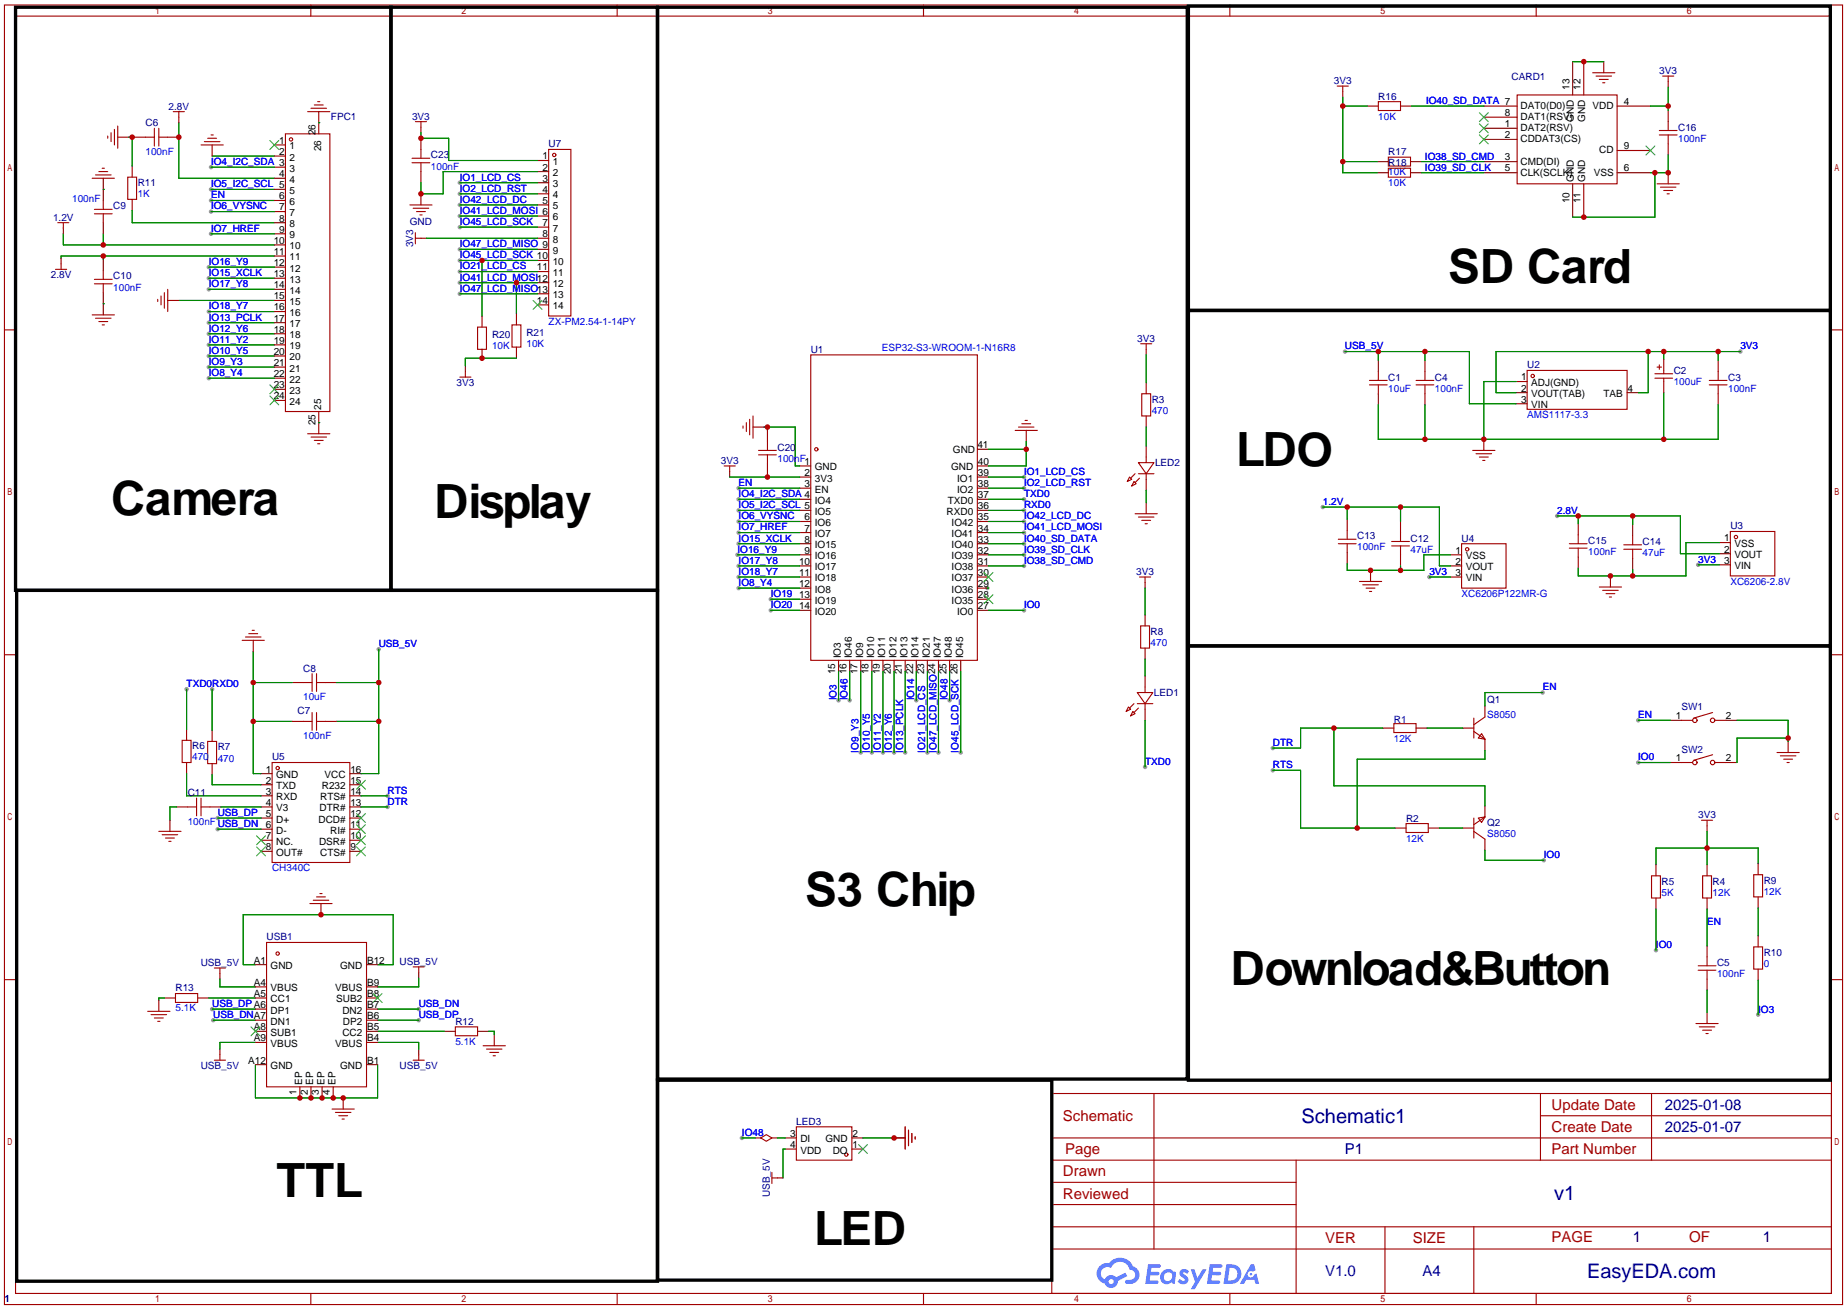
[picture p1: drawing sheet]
<svg xmlns="http://www.w3.org/2000/svg" width="422mm" height="299mm" viewBox="0 0 422 299" stroke-linecap="round" stroke-linejoin="round" font-family="sans-serif">
<g fill="#999">
<circle cx="168.9" cy="111.6" r=".51"/>
<circle cx="168.9" cy="114.2" r=".51"/>
<circle cx="168.9" cy="116.7" r=".51"/>
<circle cx="168.9" cy="119.3" r=".51"/>
<circle cx="168.9" cy="121.8" r=".51"/>
<circle cx="168.9" cy="124.3" r=".51"/>
<circle cx="168.7" cy="126.9" r=".51"/>
<circle cx="168.9" cy="129.4" r=".51"/>
<circle cx="168.9" cy="132" r=".51"/>
<circle cx="168.9" cy="134.5" r=".51"/>
<circle cx="176.3" cy="137" r=".51"/>
<circle cx="176.3" cy="139.6" r=".51"/>
<circle cx="191.8" cy="160.1" r=".51"/>
<circle cx="194.3" cy="160.1" r=".51"/>
<circle cx="196.8" cy="172.1" r=".51"/>
<circle cx="199.4" cy="172.1" r=".51"/>
<circle cx="201.9" cy="172.1" r=".51"/>
<circle cx="204.5" cy="172.1" r=".51"/>
<circle cx="207" cy="172.1" r=".51"/>
<circle cx="209.5" cy="160.1" r=".51"/>
<circle cx="212.1" cy="172.1" r=".51"/>
<circle cx="214.6" cy="172.1" r=".51"/>
<circle cx="217.2" cy="160.1" r=".51"/>
<circle cx="219.7" cy="172.1" r=".51"/>
<circle cx="234.2" cy="109.1" r=".51"/>
<circle cx="234.2" cy="111.6" r=".51"/>
<circle cx="234.2" cy="114.2" r=".51"/>
<circle cx="234.2" cy="116.7" r=".51"/>
<circle cx="234.2" cy="119.3" r=".51"/>
<circle cx="234.2" cy="121.8" r=".51"/>
<circle cx="234.2" cy="124.3" r=".51"/>
<circle cx="234.2" cy="126.9" r=".51"/>
<circle cx="234.2" cy="129.4" r=".51"/>
<circle cx="234.2" cy="139.6" r=".51"/>
<circle cx="307.6" cy="80.4" r=".51"/>
<circle cx="398" cy="80.4" r=".51"/>
<circle cx="326.9" cy="132" r=".51"/>
<circle cx="302.5" cy="116" r=".51"/>
<circle cx="356.1" cy="118" r=".51"/>
<circle cx="388.4" cy="129.2" r=".51"/>
<circle cx="86.6" cy="148.5" r=".51"/>
<circle cx="48.5" cy="157.6" r=".51"/>
<circle cx="42.7" cy="157.6" r=".51"/>
<circle cx="49.8" cy="187.1" r=".51"/>
<circle cx="49.8" cy="189.6" r=".51"/>
<circle cx="88.6" cy="182" r=".51"/>
<circle cx="88.6" cy="184.5" r=".51"/>
<circle cx="352.8" cy="158.4" r=".51"/>
<circle cx="291.1" cy="171.1" r=".51"/>
<circle cx="291.1" cy="176.1" r=".51"/>
<circle cx="353.1" cy="196.7" r=".51"/>
<circle cx="378.7" cy="217.3" r=".51"/>
<circle cx="402.1" cy="232" r=".51"/>
<circle cx="374.6" cy="164.7" r=".51"/>
<circle cx="374.6" cy="174.4" r=".51"/>
<circle cx="48.5" cy="230.8" r=".51"/>
<circle cx="48.8" cy="233.3" r=".51"/>
<circle cx="95.8" cy="230.8" r=".51"/>
<circle cx="95.8" cy="233.3" r=".51"/>
<circle cx="169.7" cy="260.2" r=".51"/>
<circle cx="261.9" cy="175.4" r=".51"/>
<circle cx="48.3" cy="43.3" r=".51"/>
<circle cx="48.3" cy="45.8" r=".51"/>
<circle cx="47.8" cy="63.6" r=".51"/>
<circle cx="47.8" cy="66.2" r=".51"/>
<circle cx="47.8" cy="71.2" r=".51"/>
<circle cx="47.8" cy="73.8" r=".51"/>
<circle cx="47.8" cy="76.3" r=".51"/>
<circle cx="47.8" cy="78.9" r=".51"/>
<circle cx="47.8" cy="81.4" r=".51"/>
<circle cx="47.8" cy="83.9" r=".51"/>
<circle cx="48.3" cy="38.2" r=".51"/>
<circle cx="48.3" cy="48.4" r=".51"/>
<circle cx="48.3" cy="53.5" r=".51"/>
<circle cx="47.8" cy="61.1" r=".51"/>
<circle cx="47.8" cy="86.5" r=".51"/>
<circle cx="105.2" cy="41.8" r=".51"/>
<circle cx="105.2" cy="44.3" r=".51"/>
<circle cx="105.2" cy="46.9" r=".51"/>
<circle cx="105.2" cy="49.4" r=".51"/>
<circle cx="105.2" cy="51.9" r=".51"/>
<circle cx="105.2" cy="57" r=".51"/>
<circle cx="105.2" cy="59.6" r=".51"/>
<circle cx="105.2" cy="62.1" r=".51"/>
<circle cx="105.2" cy="64.6" r=".51"/>
<circle cx="105.2" cy="67.2" r=".51"/>
<circle cx="225.8" cy="134.5" r=".51"/>
</g>
<g fill="none" stroke="#a10000" stroke-width=".25">
<path d="M1 1.1h420.4v297.2h-420.4zM3.6 3.7h415.2v292.1h-415.2zM71.1 1.1v2.6M141.1 1.1v2.6M211.2 1.1v2.6M281.3 1.1v2.6M351.3 1.1v2.6M1 75.4h2.6M418.8 75.4h2.6M1 149.7h2.6M418.8 149.7h2.6M1 224h2.6"/>
<path d="M418.8 224h2.6M240.5 250.1h178.3v45.7h-178.3zM263.9 250.1v35.5M352.3 250.1v15.2M352.3 255.1h66.5M377.7 250.1v15.2M240.5 270.4h55.9M240.5 265.3h178.3M240.5 275.5h55.9M240.5 260.2h178.3M296.4 265.3v30.5M71.1 295.8v2.5"/>
<path d="M141.1 295.8v2.5M211.2 295.8v2.5M240.5 285.6h178.3M240.5 280.5h178.3M281.3 295.8v2.5M316.7 280.5v15.3M337.1 280.5v15.3M351.3 295.8v2.5"/>
</g>
<g fill="#5487ff">
<path d="M270.1 290.5a1.3 1.3 0 0 1 1.8 .2l-.4 .7a.54 .54 0 0 0-.9-.3l.1 .2a1.28 1.28 0 0 1 .8 2.1 1.53 1.53 0 0 1-2.2-.3l.5-.6 .8 .4a.31 .31 0 0 0 .4-.2 .31 .31 0 0 0-.3-.4 1.12 1.12 0 0 1-.6-1.8z"/>
<path d="M272.3 290.3h.9l.6 1.9 1.2-1.9h.9l-2.7 4.5h-.9l1-1.7z"/>
<path d="M262.6 289.1h2.2a.46 .46 0 0 1 .5 .1 .46 .46 0 0 1 .1 .5l-.3 .2h-1.8l-.1 .9h1.6a.4 .4 0 0 1 .4 .5 .4 .4 0 0 1-.4 .3h-1.7l-.2 1.2h1.4a.46 .46 0 0 1 .5 .1 .46 .46 0 0 1 .1 .5l-.4 .2h-2.6z"/>
<path d="M276.7 289.1h2.2a.47 .47 0 0 1 .5 .1 .47 .47 0 0 1 .1 .5l-.3 .2h-1.8l-.1 .9h1.6a.4 .4 0 0 1 .4 .5 .4 .4 0 0 1-.4 .3h-1.7l-.2 1.2h1.4a.46 .46 0 0 1 .5 .1 .46 .46 0 0 1 .1 .5l-.3 .2h-2.7z"/>
<path d="M286.1 289.1h.7l.3 1.4-.6 .3a.75 .75 0 0 0-1.1 .3 .75 .75 0 0 0 .5 1.1 .75 .75 0 0 0 .9-.7l.5-.3 .7 2.4h-.9l-.2-1h-1.9l-.5 1h-1z"/>
<path d="M280.5 289.1l-.7 4.5h1.5a2.27 2.27 0 0 0 2.6-2.3 2.27 2.27 0 0 0-2.7-2.2zM281.2 289.9a1.5 1.5 0 0 1 1.8 1.5 1.5 1.5 0 0 1-1.9 1.4h-.3z"/>
<path d="M265.9 290.7a1.6 1.6 0 0 0-.3 2.3 1.6 1.6 0 0 0 2.3 .2l.8 .4 .3-2.5-.2-.3h-.5a1.58 1.58 0 0 0-2.4-.1zM266.5 291.3a.99 .99 0 0 1 1.6 .5 .99 .99 0 0 1-1.3 1.1 .98 .98 0 0 1-.3-1.6z"/>
<path d="M251.5 289.5a2.37 2.37 0 0 0 1.2 4 1.54 1.54 0 0 0 1.7 1 1.54 1.54 0 0 0 1.2-1.6l2.2-1.1-.5-.8-2 1.1a1.57 1.57 0 0 0-2.6 .5 1.5 1.5 0 0 1-.8-2.1 1.5 1.5 0 0 1 2.2-.5 2.23 2.23 0 0 1 2.3-1.5 2.23 2.23 0 0 1 2 1.9 1.16 1.16 0 0 1 1.2 1 1.16 1.16 0 0 1-1.1 1.3h-.7a.47 .47 0 0 0-.5 .4 .47 .47 0 0 0 .4 .5 2.14 2.14 0 0 0 2.7-1.3 2.14 2.14 0 0 0-1.3-2.8 3.2 3.2 0 0 0-5.5-.7l-1.1 .1zM253.5 293.1a.6 .6 0 0 1 1.2 0 .6 .6 0 0 1-1.2 0z"/>
<circle cx="286.1" cy="291.4" r=".28"/>
</g>
<g fill="none" stroke="#a10000" stroke-width=".25">
<path d="M305.8 19.7h2.6M307.1 19.7v1.3M364.2 16.6h5.1M365 17.4h3.6M365.8 18.2h2M366.5 18.9h.5M380.2 17.4h2.6M381.5 17.4v1.3M22.6 39.2h2M23.4 38.5h.5M24.6 31.1v.5M25.4 30.4v2"/>
<path d="M26.2 29.6v3.5M26.9 28.8v5.1M33.3 31.4h2M35.3 29.3v4.1M36.3 31.4h2.1M36.3 29.3v4.1M39.6 25.5h2.6M40.9 25.5v1.3M46 33.1h5.1M46.7 32.4h3.6M47.5 31.6h2M48.3 30.9h.5"/>
<path d="M65.3 30.6h10.1v63.5h-10.1zM70.4 25.5h5M71.1 24.8h3.6M71.9 24h2M72.6 23.2h.6M94.2 36.2h4.1M94.2 37.2h4.1M95 27.8h2.5M96.3 27.8v1.3M96.3 34.2v2M96.3 37.2v2M125.5 34.2h5.1v38.1h-5.1z"/>
<path d="M315.2 23.2h5.1v2.1h-5.1zM317.5 35.9h5.1v2.1h-5.1zM317.5 38.5h5.1v2h-5.1zM347 21.7h22.8v20.3h-22.8zM379.5 30.9h4M379.5 29.8h4M381.5 27.8v2M381.5 30.9v2M13.2 50.9h2.5M14.5 50.9v1.3M21.1 40.8h5.1M21.6 48.9h4.1"/>
<path d="M21.6 47.9h4.1M21.8 40h3.6M23.6 45.8v2.1M23.6 48.9v2M29.2 40.5h2v5.1h-2zM93.7 46.9h5.1M94.5 47.6h3.5M95 53.2v2.6M95 54.5h1.3M95.2 48.4h2.1M96 49.1h.5M379 42h5"/>
<path d="M379.7 42.8h3.6M380.5 43.6h2M381.3 44.3h.5M12.7 61.6h2.5M14 60.3v1.3M21.1 72h5.1M21.6 64.9h4.1M21.6 63.9h4.1M21.8 72.8h3.6M22.6 73.5h2M23.4 74.3h.5M23.6 61.8v2.1"/>
<path d="M23.6 64.9v2M36.1 68.5v.5M36.8 67.7v2M37.6 66.9v3.6M38.4 66.2v5M109.2 74.8h2.1v5.1h-2.1zM117.1 74.3h2v5.1h-2zM260.9 78.6h2.5M262.1 78.6v1.3M70.4 99.2h5M71.1 99.9h3.6M105.2 86.2h2.5"/>
<path d="M106.4 85v1.2M169.9 97.4v.5M170.7 96.6v2.1M171.4 95.9v3.5M172.2 95.1v5.1M185.4 81.2h38.1v69.8h-38.1zM232.2 98.4h5M232.9 97.7h3.6M233.7 96.9h2M234.4 96.1h.5M261.1 90h2v5.1h-2zM313.2 88h4"/>
<path d="M313.2 87h4M315.2 85v2M315.2 88v2M323.8 88h4.1M323.8 87h4.1M325.9 85v2M325.9 88v2M349.2 84.7h22.9v8.9h-22.9zM378.5 85.5h4M378.5 86.5h4M379 83.9h1M379.5 83.4v1.1"/>
<path d="M380.5 84.7v.8M380.5 86.5v.7M390.9 88h4.1M390.9 87h4.1M392.9 85v2M392.9 88v2M71.9 100.7h2M72.6 101.5h.6M165.6 106.6h2.5M166.9 106.6v1.2M173.5 103h4M173.5 104h4"/>
<path d="M175.5 101v2M175.5 104v2M258.3 109.1l.5 .5-1 .5zM259.3 110.1l.5 .5-1 .5zM259.6 108.3l-1 1M259.6 117.5h5.1M260.3 105.8h3.6l-1.8 2.5zM260.3 108.3h3.6M260.3 118.2h3.6M260.6 109.3l-1 1.1M261.1 119h2M261.9 119.8h.5"/>
<path d="M262.1 104.5v1.3M262.1 108.3v1.3M336.8 103h5.1M337.6 103.8h3.5M338.3 104.5h2.1M339.1 105.3h.5M260.6 132h2.5M261.9 132v1.2M306.1 123.3h4M306.1 124.3h4M308.1 121.3v2M308.1 124.3v2.1"/>
<path d="M310.9 133h5.1M311.7 133.7h3.5M312.4 134.5h2.1M313.2 135.3h.5M318.3 124.8h4M318.3 123.8h4M320.3 121.8v2M320.3 124.8v2.1M334.3 124.3h10.1v10.2h-10.1zM358.9 124.3h4.1M358.9 125.3h4.1M360.9 122.3v2"/>
<path d="M360.9 125.3v2.1M365.8 134.2h5M366.5 135h3.6M367.3 135.8h2M368 136.5h.6M371.3 124.6h4.1M371.3 125.6h4.1M373.4 122.6v2M373.4 125.6v2M395.7 121.5h10.2v10.2h-10.2zM55.4 146.4h5.1M56.1 145.7h3.6"/>
<path d="M56.9 144.9h2M57.7 144.1h.5M69.3 156.1h2.1M71.4 154.1v4M72.4 154.1v4M72.4 156.1h2M260.1 158.4h3.6l-1.8 2.5zM260.9 143.1h2v5.1h-2zM261.9 157.1v1.3M41.7 169.3h2v5.1h-2zM47.5 169.5h2v5.1h-2zM62.2 174.4h17.8v22.8h-17.8z"/>
<path d="M69.3 165h2.1M71.4 162.9v4.1M72.4 162.9v4.1M72.4 165h2M258.1 161.7l.5 .5-1 .5zM259.1 162.7l.5 .5-1 .5zM259.3 160.9l-1 1M260.1 160.9h3.6M260.3 161.9l-1 1M261.9 160.9v1.3M318.8 165.5h5v2h-5zM337.1 167.3l2.5 1.7"/>
<path d="M337.1 164.2v4.6M338.8 167.8l.8 1.2-1.5-.2zM339.6 164l-2.5 1.7M384.6 164.7h2.5M384.6 174.4h2.5M391.7 162.9l-4.4 1.3M391.7 172.6l-4.4 1.3M392.2 164.7h2.5M392.2 174.4h2.5M406.4 172.1h5.1M407.2 172.8h3.5M407.9 173.6h2.1"/>
<path d="M408.7 174.4h.5M36.3 190.1h5.1M37.1 190.9h3.5M37.8 191.6h2.1M38.6 192.4h.5M42.9 184.5h2.1M45 182.5v4.1M46 184.5h2M46 182.5v4.1M321.6 188.3h5v2.1h-5zM337.1 187.1v4.5M337.1 190.1l2.5 1.8"/>
<path d="M338.1 187.1l1.5-.3-.8 1.3zM339.6 186.8l-2.5 1.8M389.1 187.6h2.6M390.4 187.6v1.2M61 215.5h22.8v33h-22.8zM70.9 206.6h5M71.6 205.9h3.6M72.4 205.1h2M73.2 204.3h.5M377.7 200.3h2v5.1h-2zM389.4 200.3h2v5.1h-2zM390.4 218.8v2.1"/>
<path d="M401.1 200h2v5.1h-2zM401.1 216.5h2v5.1h-2zM33.8 231.3h5.1M34.5 232h3.6M35.3 232.8h2M36.1 233.6h.5M40.1 227.2h5.1v2h-5.1zM49 221.4h2.6M50.3 221.4v1.2M94.5 221.1h2.5M95.8 221.1v1.3M104.1 234.8h5.1v2.1h-5.1z"/>
<path d="M110.5 239.1h5.1M111.3 239.9h3.5M387.9 234.1h5M388.4 221.9h4M388.4 220.9h4M388.6 234.8h3.6M389.4 235.6h2M390.1 236.3h.6M390.4 221.9v2M49 242.4h2.6M50.3 241.2v1.2M75.9 253.6h5.1"/>
<path d="M76.7 254.4h3.6M77.5 255.1h2M78.2 255.9h.5M94.5 242.4h2.5M95.8 241.2v1.2M112 240.7h2M112.8 241.4h.5M182.1 257.7h12.7v7.6h-12.7zM207 257.7v5.1M207.8 258.4v3.6M208.5 259.2v2M209.3 260v.5"/>
<path d="M174 260.2l1.3-.7 1.2 .7-1.2 .8zM176.5 268.1v2.5M176.5 269.4h1.3"/>
<circle cx="66.5" cy="31.9" r=".38"/>
<circle cx="126.7" cy="35.4" r=".38"/>
<circle cx="350.5" cy="86" r=".38"/>
<circle cx="186.7" cy="102.7" r=".38"/>
<circle cx="335.5" cy="125.6" r=".38"/>
<circle cx="397" cy="122.8" r=".38"/>
<circle cx="63.5" cy="175.6" r=".38"/>
<circle cx="387.6" cy="174.4" r=".51"/>
<circle cx="387.6" cy="164.7" r=".51"/>
<circle cx="391.7" cy="164.7" r=".51"/>
<circle cx="391.7" cy="174.4" r=".51"/>
<circle cx="63.5" cy="218.1" r=".38"/>
<circle cx="193.5" cy="264" r=".38"/>
</g>
<g fill="none" stroke="#870000" stroke-width=".25">
<path d="M359.7 14.1v7.6M362.2 14.1v7.6M366.8 14.1v2.5M381.5 18.7v1.2M26.9 31.4h2.6M30.2 38v2.5M30.7 31.4h2.6M38.4 31.4h2.5M40.9 26.8v1.3M48.5 33.1v2.6M62.7 33.1h2.6M62.7 35.7h2.6"/>
<path d="M62.7 38.2h2.6M72.9 25.5v5.1M96.3 29.1v1.3M96.3 31.6v2.6M96.3 39.2v2.6M122.9 36.7h2.6M122.9 39.2h2.6M307.1 21v1.2M312.7 24.3h2.5M315 37h2.5M315 39.5h2.5M320.3 24.3h2.5"/>
<path d="M322.6 37h2.5M322.6 39.5h2.5M339.3 29.3h7.7M339.3 31.9h7.7M339.3 37h7.7M339.3 24.3h7.7M339.3 39.5h7.7M339.3 26.8h7.7M369.8 24.3h7.6M369.8 39.5h7.6M369.8 34.4h7.6M381.5 25.3v2.5"/>
<path d="M381.5 32.9v2.5M381.5 39.5v2.5M14 59.1v1.2M14.5 52.2v1.3M23.6 40.8v5M23.6 50.9v2.6M23.6 59.3v2.5M30.2 45.6v2.5M62.7 40.8h2.6M62.7 43.3h2.6M62.7 45.8h2.6M62.7 48.4h2.6"/>
<path d="M62.7 50.9h2.6M62.7 53.5h2.6M62.7 56h2.6M62.7 58.5h2.6M96.3 54.5h1.2M96.3 44.3v2.6M122.9 41.8h2.6M122.9 44.3h2.6M122.9 46.9h2.6M122.9 49.4h2.6M122.9 51.9h2.6M122.9 54.5h2.6"/>
<path d="M122.9 57h2.6M122.9 59.6h2.6M359.7 42v7.7M362.2 42v7.7M23.6 66.9v5.1M38.4 68.7h2.5M62.7 61.1h2.6M62.7 63.6h2.6M62.7 66.2h2.6M62.7 68.7h2.6M62.7 71.2h2.6M62.7 73.8h2.6"/>
<path d="M62.7 76.3h2.6M62.7 78.9h2.6M110.2 72.3v2.5M110.2 79.9v2.5M118.1 71.8v2.5M118.1 79.4v2.5M122.9 62.1h2.6M122.9 64.6h2.6M122.9 67.2h2.6M122.9 69.7h2.6M262.1 79.9v1.3M62.7 81.4h2.6"/>
<path d="M62.7 83.9h2.6M62.7 86.5h2.6M62.7 89h2.6M62.7 91.6h2.6M72.9 94.1v5.1M106.4 83.7v1.3M172.2 97.7h2.6M175.5 98.4v2.6M234.7 98.4v2.6M262.1 87.5v2.5M262.1 95.1v2.6M315.2 82.4v2.6"/>
<path d="M315.2 90v2.6M325.9 82.4v2.6M325.9 90v2.6M346.7 87.2h2.5M346.7 89.8h2.5M346.7 92.3h2.5M372.1 89.8h2.5M380.5 82.2v2.5M380.5 87.2v2.6M392.9 82.4v2.6M392.9 90v2.6M166.9 107.8v1.3"/>
<path d="M175.5 106v2.6M182.9 106.6h2.5M182.9 109.1h2.5M182.9 111.6h2.5M182.9 114.2h2.5M182.9 116.7h2.5M182.9 119.3h2.5M223.5 106.6h2.6M223.5 109.1h2.6M223.5 111.6h2.6M223.5 114.2h2.6M223.5 116.7h2.6"/>
<path d="M223.5 119.3h2.6M223.5 102.7h2.6M262.1 102v2.5M262.1 109.6v2.5M262.1 114.9v2.6M308.1 118.7v2.6M320.3 119.3v2.5M339.3 100.5v2.5M360.9 119.8v2.5M182.9 121.8h2.5M182.9 124.3h2.5M182.9 126.9h2.5"/>
<path d="M182.9 129.4h2.5M182.9 132h2.5M182.9 134.5h2.5M182.9 137h2.5M182.9 139.6h2.5M223.5 121.8h2.6M223.5 124.3h2.6M223.5 126.9h2.6M223.5 129.4h2.6M223.5 132h2.6M223.5 134.5h2.6M223.5 137h2.6"/>
<path d="M223.5 139.6h2.6M261.9 133.2v1.3M308.1 126.4v2.5M313.4 130.4v2.6M320.3 126.9v2.5M331.7 126.9h2.6M331.7 129.4h2.6M331.7 132h2.6M360.9 127.4v2.5M368.3 131.7v2.5M373.4 120v2.6M373.4 127.6v2.6"/>
<path d="M393.2 124.1h2.5M393.2 126.6h2.5M393.2 129.2h2.5M57.9 146.4v2.6M66.8 156.1h2.5M74.4 156.1h2.6M191.8 151v2.5M194.3 151v2.5M196.8 151v2.5M199.4 151v2.5M201.9 151v2.5M204.5 151v2.5"/>
<path d="M207 151v2.5M209.5 151v2.5M212.1 151v2.5M214.6 151v2.5M217.2 151v2.5M219.7 151v2.5M261.9 140.6v2.5M261.9 148.2v2.5M261.9 154.6v2.5M42.7 166.8v2.5M42.7 174.4v2.5M48.5 167v2.5"/>
<path d="M48.5 174.6v2.6M59.7 176.9h2.5M59.7 179.5h2.5M66.8 165h2.5M74.4 165h2.6M80 176.9h2.5M80 179.5h2.5M261.9 162.2v2.5M316.2 166.5h2.6M323.8 166.5h2.6M334.5 166.5h2.6M339.6 161.4v2.6"/>
<path d="M339.6 169v2.6M382 164.7h2.6M382 174.4h2.6M394.7 164.7h2.6M394.7 174.4h2.6M408.9 169.5v2.6M38.9 187.6v2.5M40.4 184.5h2.5M48 184.5h2.5M59.7 182h2.5M59.7 184.5h2.5M59.7 187.1h2.5"/>
<path d="M59.7 189.6h2.5M59.7 192.2h2.5M59.7 194.7h2.5M80 182h2.5M80 184.5h2.5M80 187.1h2.5M80 189.6h2.5M80 192.2h2.5M80 194.7h2.5M319 189.4h2.6M326.6 189.4h2.6M334.5 189.4h2.6"/>
<path d="M339.6 184.3v2.5M339.6 191.9v2.5M378.7 197.7v2.6M390.4 188.8v1.3M390.4 197.7v2.6M402.1 197.5v2.5M73.4 206.6v2.6M378.7 205.4v2.5M390.4 205.4v2.5M390.4 216.3v2.5M402.1 205.1v2.5M402.1 214v2.5"/>
<path d="M36.3 228.7v2.6M37.6 228.2h2.5M45.2 228.2h2.6M50.3 222.6v1.3M50.3 239.9v1.3M58.4 235.8h2.6M58.4 228.2h2.6M58.4 238.4h2.6M58.4 233.3h2.6M58.4 230.8h2.6M58.4 225.7h2.6M58.4 220.6h2.6"/>
<path d="M83.8 235.8h2.6M83.8 228.2h2.6M83.8 238.4h2.6M83.8 233.3h2.6M83.8 230.8h2.6M83.8 225.7h2.6M83.8 220.6h2.6M95.8 222.4v1.2M95.8 239.9v1.3M101.6 235.8h2.5M109.2 235.8h2.6M113 236.6v2.5"/>
<path d="M390.4 223.9v2.5M390.4 231.5v2.6M402.1 221.6v2.6M58.4 243.5h2.6M68.6 248.5v2.6M71.1 248.5v2.6M73.7 248.5v2.6M76.2 248.5v2.6M78.5 251.1v2.5M83.8 243.5h2.6M172.7 260.2h1.3M176.5 260.2h1.3"/>
<path d="M177.8 269.4h1.3M179.6 262.8h2.5M179.6 260.2h2.5M194.8 262.8h2.6M194.8 260.2h2.6M204.5 260.2h2.5"/>
</g>
<g fill="none" stroke="#3c3" stroke-width=".25">
<path d="M61.7 32.1l2.1 2.1M63.8 32.1l-2.1 2.1M338.3 28.3l2.1 2.1M338.3 30.9l2.1 2M338.3 25.8l2.1 2M340.4 28.3l-2.1 2.1M340.4 30.9l-2.1 2M340.4 25.8l-2.1 2M376.4 33.4l2.1 2M378.5 33.4l-2.1 2M121.9 68.7l2.1 2M124 68.7l-2.1 2"/>
<path d="M61.7 88l2.1 2M61.7 90.6l2.1 2M63.8 88l-2.1 2M63.8 90.6l-2.1 2M225 136l2.1 2M225 130.9l2.1 2.1M227.1 136l-2.1 2M227.1 130.9l-2.1 2.1M81.5 178.4l2.1 2.1M83.6 178.4l-2.1 2.1M58.7 191.1l2 2.1M58.7 193.7l2 2"/>
<path d="M60.7 191.1l-2 2.1M60.7 193.7l-2 2M81.5 193.7l2.1 2M81.5 191.1l2.1 2.1M81.5 188.6l2.1 2M81.5 186.1l2.1 2M83.6 193.7l-2.1 2M83.6 191.1l-2.1 2.1M83.6 188.6l-2.1 2M83.6 186.1l-2.1 2M57.4 234.8l2 2.1M59.4 234.8l-2 2.1"/>
<path d="M85.3 227.2l2.1 2M87.4 227.2l-2.1 2M196.3 261.7l2.1 2.1M198.4 261.7l-2.1 2.1"/>
</g>
<g fill="none" stroke="#008700" stroke-width=".25">
<path d="M359.7 14.1h7.1M381.5 19.9v5.4M29.5 31.4h1.2M30.2 31.4v6.6M40.9 28.1v12.7h21.8M48.3 38.2h14.4M48.5 35.7h14.2M72.9 28.1h.1M96.3 30.4v1.2h6.3v5.1h20.3M122.9 39.2h-21.6v5.1h-5v-2.5M307.1 24.3h5.6M307.1 37h7.9"/>
<path d="M307.1 22.2v17.3h7.9M322.8 24.3h16.5M325.1 37h14.2M325.1 39.5h14.2M377.4 24.3h4.1M378.5 39.5v10.2h-18.8M381.5 35.4v4.1h-4.1M14.5 53.5v2.5h48.2M23.6 43.3h.1M23.6 53.5v2.5M23.6 58.5v.8M30.2 48.1v2.8h32.5"/>
<path d="M48.3 43.3h14.4M48.3 45.8h14.4M48.3 48.4h14.4M48.3 53.5h14.4M62.7 58.5h-48.7v.6M97.5 54.5h25.4M105.2 44.3h17.7M105.2 41.8h17.7M105.2 46.9h17.7M105.2 49.4h17.7M105.2 51.9h17.7M105.2 57h17.7"/>
<path d="M105.2 59.6h17.7M110.2 59.6v12.7M23.6 69.5h.1M40.9 68.7h21.8M47.8 63.6h14.9M47.8 66.2h14.9M47.8 71.2h14.9M47.8 73.8h14.9M47.8 76.3h14.9M47.8 78.9h14.9M47.8 61.1h14.9M105.2 62.1h17.7"/>
<path d="M105.2 64.6h17.7M105.2 67.2h17.7M118.1 64.6v7.2M47.8 81.4h14.9M47.8 83.9h14.9M47.8 86.5h14.9M72.9 96.6h.1M110.2 81.9v.5M118.1 81.9h-11.7v1.8M174.8 97.7h7.1v8.9h1M175.5 97.7v.7M262.1 81.2v6.3"/>
<path d="M262.1 97.7v4.3M307.6 80.4h28.4v11.9h10.7M315.2 80.4v2M315.2 92.6v7.9h77.7v-7.9M325.9 80.4v2M325.9 92.6v7.9M346.7 87.2h-7.4v13.3M376.9 80.4v9.4h-2.3M380.5 80.4v1.8M380.5 89.8v10.7M392.9 80.4v2M398 80.4h-55.9v9.4h4.6"/>
<path d="M166.9 109.1h16M168.9 111.6h14M168.9 114.2h14M168.9 116.7h14M168.9 119.3h14M175.5 108.6v.5M226.1 109.1h8.1M226.1 111.6h8.1M226.1 114.2h8.1M226.1 116.7h8.1M226.1 119.3h8.1M226.1 102.7h8.6"/>
<path d="M234.7 101v5.6h-8.6M262.1 112.1v2.8M302.5 116h26.7v13.4h2.5M308.1 116v2.7M320.3 116v3.3M356.1 118h28.2v8.6h8.9M360.9 118v1.8M373.4 118v2M168.7 126.9h14.2M168.9 121.8h14M168.9 124.3h14M168.9 129.4h14"/>
<path d="M168.9 132h14M168.9 134.5h14M176.3 137h6.6M176.3 139.6h6.6M225.8 134.5h.3M226.1 121.8h8.1M226.1 124.3h8.1M226.1 126.9h8.1M226.1 129.4h8.1M226.1 139.6h8.1M261.9 134.5v6.1M320.3 129.4v1"/>
<path d="M326.9 132h4.8M331.7 126.9h-6.1v3.5h-17.5v-1.5M373.4 130.2v1.5M388.4 129.2h4.8M393.2 124.1h-7.6v7.6h-24.7v-1.8M42.7 157.6v9.2M48.5 157.6v9.4M57.9 149v27.9h1.8M57.9 156.1h8.9M77 156.1h9.6M86.6 148.5v28.4h-4.1M191.8 153.5v6.6"/>
<path d="M194.3 153.5v6.6M196.8 153.5v18.6M199.4 153.5v18.6M201.9 153.5v18.6M204.5 153.5v18.6M207 153.5v18.6M209.5 153.5v6.6M212.1 153.5v18.6M214.6 153.5v18.6M217.2 153.5v6.6M219.7 153.5v18.6M261.9 150.7v3.9"/>
<path d="M352.8 158.4h-13.2v3M42.7 176.9v5.1h17M48.5 177.2v2.3h11.2M57.9 165h8.9M77 165h9.6M261.9 164.7v10.7M291.1 176.1h6.3v13.3h21.6M305.1 166.5v13.2h34.5v4.6M316.2 166.5h-18.8v4.6h-6.3M326.4 166.5h8.1M339.6 171.6v2h-29.2v15.8M374.6 164.7h7.4"/>
<path d="M374.6 174.4h7.4M397.3 164.7h11.6v4.8M408.9 168.8h-11.6v5.6M40.4 184.5h-1.5v3.1M49.8 187.1h9.9M49.8 189.6h9.9M50.5 184.5h9.2M82.5 182h6.1M82.5 184.5h6.1M329.2 189.4h5.3M339.6 194.4v2.3h13.5M390.4 190.1v7.6"/>
<path d="M402.1 197.5v-3.6h-23.4v3.8M378.7 207.9v9.4M390.4 207.9v8.4M402.1 207.6v6.4M37.6 228.2h-1.3v.5M47.8 228.2h10.6M48.5 230.8h9.9M48.8 233.3h9.6M50.3 223.9v1.8h8.1M58.4 220.6h-2.8v-11.4h34.3v11.4h-3.5M58.4 238.4h-8.1v1.5M86.4 238.4h9.4v1.5"/>
<path d="M86.4 235.8h15.2M86.4 230.8h9.4M86.4 233.3h9.4M95.8 223.6v2.1h-9.4M111.8 235.8h1.2v.8M390.4 226.4v5.1M402.1 224.2v7.8M58.4 243.5v7.6h28v-7.6M169.7 260.2h3M177.8 260.2h1.8M179.6 262.8h-.5v6.6M197.4 260.2h7.1"/>
</g>
<path d="M3.6 1.7h85.8v133.3h-85.8zM89.4 1.7h61v133.3h-61zM150.4 1.7h121.1v245.1h-121.1zM271.8 1.4h146.8v69.6h-146.8zM271.8 71h146.8v76.7h-146.8zM3.8 135h146.6v158h-146.6zM271.8 147.7h146.8v99.3h-146.8zM150.4 247h90.1v45.7h-90.1z" fill="none" stroke="#000" stroke-width=".76"/>
<g fill="#c00">
<circle cx="175.5" cy="97.7" r=".63"/>
<circle cx="175.5" cy="109.1" r=".63"/>
<circle cx="234.7" cy="102.7" r=".63"/>
<circle cx="325.9" cy="80.4" r=".63"/>
<circle cx="315.2" cy="80.4" r=".63"/>
<circle cx="325.9" cy="100.5" r=".63"/>
<circle cx="339.3" cy="100.5" r=".63"/>
<circle cx="380.5" cy="100.5" r=".63"/>
<circle cx="380.5" cy="80.4" r=".63"/>
<circle cx="392.9" cy="80.4" r=".63"/>
<circle cx="376.9" cy="80.4" r=".63"/>
<circle cx="308.1" cy="116" r=".63"/>
<circle cx="320.3" cy="116" r=".63"/>
<circle cx="320.3" cy="130.4" r=".63"/>
<circle cx="313.4" cy="130.4" r=".63"/>
<circle cx="373.4" cy="118" r=".63"/>
<circle cx="360.9" cy="118" r=".63"/>
<circle cx="368.3" cy="131.7" r=".63"/>
<circle cx="373.4" cy="131.7" r=".63"/>
<circle cx="57.9" cy="165" r=".63"/>
<circle cx="57.9" cy="156.1" r=".63"/>
<circle cx="86.6" cy="165" r=".63"/>
<circle cx="86.6" cy="156.1" r=".63"/>
<circle cx="305.1" cy="166.5" r=".63"/>
<circle cx="310.4" cy="189.4" r=".63"/>
<circle cx="390.4" cy="193.9" r=".63"/>
<circle cx="408.9" cy="168.8" r=".63"/>
<circle cx="204.5" cy="260.2" r=".63"/>
<circle cx="73.4" cy="209.2" r=".63"/>
<circle cx="78.5" cy="251.1" r=".63"/>
<circle cx="76.2" cy="251.1" r=".63"/>
<circle cx="73.7" cy="251.1" r=".63"/>
<circle cx="71.1" cy="251.1" r=".63"/>
<circle cx="68.6" cy="251.1" r=".63"/>
<circle cx="40.9" cy="31.4" r=".63"/>
<circle cx="30.2" cy="31.4" r=".63"/>
<circle cx="23.6" cy="56" r=".63"/>
<circle cx="23.6" cy="58.5" r=".63"/>
<circle cx="307.1" cy="24.3" r=".63"/>
<circle cx="307.1" cy="37" r=".63"/>
<circle cx="381.5" cy="39.5" r=".63"/>
<circle cx="378.5" cy="39.5" r=".63"/>
<circle cx="362.2" cy="49.7" r=".63"/>
<circle cx="381.5" cy="24.3" r=".63"/>
<circle cx="362.2" cy="14.1" r=".63"/>
<circle cx="96.3" cy="31.6" r=".63"/>
<circle cx="96.3" cy="44.3" r=".63"/>
<circle cx="110.2" cy="59.6" r=".63"/>
<circle cx="118.1" cy="64.6" r=".63"/>
<circle cx="110.2" cy="81.9" r=".63"/>
</g>
<g font-size="10.8">
<text x="331.2" y="64.7">SD Card</text>
<text x="282.7" y="106.6">LDO</text>
<text x="25.4" y="117.7">Camera</text>
<text x="99.3" y="118.5">Display</text>
<text x="184.1" y="207.1">S3 Chip</text>
<text x="281.4" y="225.2">Download&amp;Button</text>
<text x="63.2" y="273.7">TTL</text>
<text x="186.2" y="284.6">LED</text>
</g>
<g font-size="4.6" fill="#000080">
<text x="297.7" y="256.7">Schematic1</text>
<text x="355.5" y="274.5">v1</text>
<text x="363" y="292.3">EasyEDA.com</text>
</g>
<g font-size="3.4" fill="#a00000">
<text x="243.1" y="256.3">Schematic</text>
<text x="354.8" y="253.8">Update Date</text>
<text x="243.6" y="263.9">Page</text>
<text x="354.8" y="258.9">Create Date</text>
<text x="354.8" y="263.9">Part Number</text>
<text x="243.1" y="269">Drawn</text>
<text x="243.1" y="274.1">Reviewed</text>
<text x="303.1" y="284.3">VER</text>
<text x="323.1" y="284.3">SIZE</text>
<text x="354.8" y="284">PAGE</text>
<text x="386.3" y="284">OF</text>
</g>
<g font-size="3.4" fill="#000080">
<text x="380.7" y="253.8">2025-01-08</text>
<text x="307.5" y="263.9">P1</text>
<text x="380.7" y="258.9">2025-01-07</text>
<text x="373.4" y="284">1</text>
<text x="403.2" y="284">1</text>
<text x="303.1" y="291.9">V1.0</text>
<text x="325.3" y="291.9">A4</text>
</g>
<g font-size="2.3" fill="#000080">
<text x="379.5" y="16.9">3V3</text>
<text x="305.1" y="19.2">3V3</text>
<text x="315.2" y="22.8">R16</text>
<text x="345.7" y="18.2">CARD1</text>
<text x="33.3" y="28.9">C6</text>
<text x="38.5" y="25">2.8V</text>
<text x="75.7" y="27.3">FPC1</text>
<text x="94.2" y="27.3">3V3</text>
<text x="383.8" y="29.9">C16</text>
<text x="125.5" y="33.7">U7</text>
<text x="317.5" y="35.5">R17</text>
<text x="98.6" y="36.2">C23</text>
<text x="317.5" y="38">R18</text>
<text x="25.9" y="47.9">C9</text>
<text x="31.5" y="42.6">R11</text>
<text x="12.1" y="50.4">1.2V</text>
<text x="93.7" y="51.5">GND</text>
<text x="94.5" y="56.5" transform="rotate(-90 94.5 56.5)">3V3</text>
<text x="11.6" y="63.7">2.8V</text>
<text x="25.9" y="63.9">C10</text>
<text x="112.5" y="77.4">R20</text>
<text x="120.4" y="76.9">R21</text>
<text x="185.4" y="80.7">U1</text>
<text x="260.1" y="78.1">3V3</text>
<text x="104.4" y="88.3">3V3</text>
<text x="317.5" y="87">C1</text>
<text x="328.2" y="87">C4</text>
<text x="349.2" y="84.2">U2</text>
<text x="382.8" y="85.5">C2</text>
<text x="395.2" y="87">C3</text>
<text x="263.4" y="92.1">R3</text>
<text x="164.8" y="106.1">3V3</text>
<text x="177.8" y="103">C20</text>
<text x="264.2" y="106.6">LED2</text>
<text x="310.4" y="123.3">C13</text>
<text x="322.6" y="123.9">C12</text>
<text x="334.3" y="123.9">U4</text>
<text x="363.2" y="124.4">C15</text>
<text x="375.7" y="124.6">C14</text>
<text x="395.7" y="121.1">U3</text>
<text x="259.8" y="131.5">3V3</text>
<text x="263.1" y="145.2">R8</text>
<text x="69.3" y="153.6">C8</text>
<text x="263.9" y="159.2">LED1</text>
<text x="340.1" y="160.7">Q1</text>
<text x="68.1" y="163.2">C7</text>
<text x="318.8" y="165.3">R1</text>
<text x="384.6" y="162.5">SW1</text>
<text x="43.9" y="171.4">R6</text>
<text x="49.8" y="171.6">R7</text>
<text x="62.2" y="173.9">U5</text>
<text x="384.6" y="172.1">SW2</text>
<text x="42.9" y="182">C11</text>
<text x="321.6" y="187.9">R2</text>
<text x="340.1" y="188.9">Q2</text>
<text x="388.4" y="187.1">3V3</text>
<text x="380" y="202.3">R5</text>
<text x="391.7" y="202.3">R4</text>
<text x="403.4" y="202.1">R9</text>
<text x="61" y="215">USB1</text>
<text x="45.9" y="220.9">USB_5V</text>
<text x="91.4" y="220.6">USB_5V</text>
<text x="392.7" y="220.9">C5</text>
<text x="403.4" y="218.6">R10</text>
<text x="40.1" y="226.7">R13</text>
<text x="104.1" y="234.3">R12</text>
<text x="45.9" y="244.5">USB_5V</text>
<text x="91.4" y="244.5">USB_5V</text>
<text x="182.1" y="257.2">LED3</text>
<text x="176.1" y="273.8" transform="rotate(-90 176.1 273.8)">USB_5V</text>
<text x="1" y="297.8">1</text>
</g>
<g font-size="2.3" fill="#00f">
<text x="326.1" y="23.8">IO40_SD_DATA 7</text>
<text x="315.2" y="27.3">10K</text>
<text x="33.3" y="35.5">100nF</text>
<text x="383.8" y="32.4">100nF</text>
<text x="48.3" y="37.7">IO4_I2C_SDA 3</text>
<text x="98.6" y="38.8">100nF</text>
<text x="105.2" y="41.3">IO1_LCD_CS</text>
<text x="317.5" y="40">10K</text>
<text x="325.9" y="36.5">IO38_SD_CMD</text>
<text x="325.9" y="39">IO39_SD_CLK</text>
<text x="16.5" y="46.1">100nF</text>
<text x="31.5" y="45.1">1K</text>
<text x="48.3" y="42.8">IO5_I2C_SCL 5</text>
<text x="48.3" y="45.4">EN</text>
<text x="48.3" y="47.9">IO6_VYSNC</text>
<text x="105.2" y="43.8">IO2_LCD_RST</text>
<text x="105.2" y="46.4">IO42_LCD_DC</text>
<text x="317.5" y="42.6">10K</text>
<text x="48.3" y="53">IO7_HREF</text>
<text x="105.2" y="48.9">IO41_LCD_MOSI 6</text>
<text x="105.2" y="51.5">IO45_LCD_SCK</text>
<text x="105.2" y="56.5">IO47_LCD_MISO 9</text>
<text x="105.2" y="59.1">IO45_LCD_SCK 10</text>
<text x="47.8" y="63.1">IO15_XCLK</text>
<text x="47.8" y="65.7">IO17_Y8</text>
<text x="47.8" y="60.6">IO16_Y9</text>
<text x="105.2" y="61.6">IO21_LCD_CS</text>
<text x="105.2" y="64.2">IO41_LCD_MOSI12</text>
<text x="25.9" y="66.4">100nF</text>
<text x="47.8" y="70.8">IO18_Y7</text>
<text x="105.2" y="66.7">IO47_LCD_MISO13</text>
<text x="47.8" y="73.3">IO13_PCLK</text>
<text x="47.8" y="75.8">IO12_Y6</text>
<text x="125.5" y="74.3">ZX-PM2.54-1-14PY</text>
<text x="47.8" y="78.4">IO11_Y2</text>
<text x="47.8" y="80.9">IO10_Y5</text>
<text x="47.8" y="83.5">IO9_Y3</text>
<text x="112.5" y="79.9">10K</text>
<text x="120.4" y="79.4">10K</text>
<text x="201.7" y="80.2">ESP32-S3-WROOM-1-N16R8</text>
<text x="307.6" y="79.9">USB_5V</text>
<text x="398" y="79.9">3V3</text>
<text x="47.8" y="86">IO8_Y4</text>
<text x="317.5" y="89.6">10uF</text>
<text x="328.2" y="89.6">100nF</text>
<text x="382.8" y="88">100uF</text>
<text x="395.2" y="89.6">100nF</text>
<text x="263.4" y="94.6">470</text>
<text x="349.2" y="95.7">AMS1117-3.3</text>
<text x="177.8" y="105.6">100nF</text>
<text x="168.9" y="111.2">EN</text>
<text x="168.9" y="113.7">IO4_I2C_SDA 4</text>
<text x="234.2" y="108.6">IO1_LCD_CS</text>
<text x="234.2" y="111.2">IO2_LCD_RST</text>
<text x="234.2" y="113.7">TXD0</text>
<text x="168.9" y="116.2">IO5_I2C_SCL 5</text>
<text x="168.9" y="118.8">IO6_VYSNC</text>
<text x="234.2" y="116.2">RXD0</text>
<text x="234.2" y="118.8">IO42_LCD_DC</text>
<text x="302.5" y="115.5">1.2V</text>
<text x="356.1" y="117.5">2.8V</text>
<text x="168.9" y="121.3">IO7_HREF</text>
<text x="168.9" y="123.9">IO15_XCLK</text>
<text x="234.2" y="121.3">IO41_LCD_MOSI</text>
<text x="234.2" y="123.9">IO40_SD_DATA</text>
<text x="310.4" y="125.9">100nF</text>
<text x="168.7" y="126.4">IO16_Y9</text>
<text x="168.9" y="128.9">IO17_Y8</text>
<text x="168.9" y="131.5">IO18_Y7</text>
<text x="234.2" y="126.4">IO39_SD_CLK</text>
<text x="234.2" y="128.9">IO38_SD_CMD</text>
<text x="322.6" y="126.4">47uF</text>
<text x="326.9" y="131.5">3V3</text>
<text x="363.2" y="126.9">100nF</text>
<text x="375.7" y="127.2">47uF</text>
<text x="388.4" y="128.7">3V3</text>
<text x="168.9" y="134">IO8_Y4</text>
<text x="176.3" y="136.6">IO19</text>
<text x="334.3" y="136.6">XC6206P122MR-G</text>
<text x="395.7" y="133.8">XC6206-2.8V</text>
<text x="176.3" y="139.1">IO20</text>
<text x="234.2" y="139.1">IO0</text>
<text x="86.6" y="148">USB_5V</text>
<text x="263.1" y="147.7">470</text>
<text x="42.7" y="157.1">TXD0RXD0</text>
<text x="69.3" y="160.2">10uF</text>
<text x="191.3" y="160.1" transform="rotate(-90 191.3 160.1)">IO3</text>
<text x="193.8" y="160.1" transform="rotate(-90 193.8 160.1)">IO46</text>
<text x="209.1" y="160.1" transform="rotate(-90 209.1 160.1)">IO14</text>
<text x="216.7" y="160.1" transform="rotate(-90 216.7 160.1)">IO48</text>
<text x="352.8" y="157.9">EN</text>
<text x="340.1" y="164.2">S8050</text>
<text x="374.6" y="164.2">EN</text>
<text x="43.9" y="173.9">470</text>
<text x="69.3" y="169.1">100nF</text>
<text x="196.4" y="172.1" transform="rotate(-90 196.4 172.1)">IO9_Y3</text>
<text x="198.9" y="172.1" transform="rotate(-90 198.9 172.1)">IO10_Y5</text>
<text x="201.5" y="172.1" transform="rotate(-90 201.5 172.1)">IO11_Y2</text>
<text x="204" y="172.1" transform="rotate(-90 204 172.1)">IO12_Y6</text>
<text x="206.5" y="172.1" transform="rotate(-90 206.5 172.1)">IO13_PCLK</text>
<text x="211.6" y="172.1" transform="rotate(-90 211.6 172.1)">IO21_LCD_CS</text>
<text x="214.2" y="172.1" transform="rotate(-90 214.2 172.1)">IO47_LCD_MISO24</text>
<text x="219.2" y="172.1" transform="rotate(-90 219.2 172.1)">IO45_LCD_SCK 26</text>
<text x="291.1" y="170.6">DTR</text>
<text x="318.8" y="169.6">12K</text>
<text x="374.6" y="173.9">IO0</text>
<text x="49.8" y="174.1">470</text>
<text x="261.9" y="174.9">TXD0</text>
<text x="291.1" y="175.7">RTS</text>
<text x="88.6" y="181.5">RTS</text>
<text x="88.6" y="184.1">DTR</text>
<text x="42.9" y="188.6">100nFUSB_DN</text>
<text x="49.8" y="186.6">USB_DP</text>
<text x="340.1" y="191.4">S8050</text>
<text x="321.6" y="192.4">12K</text>
<text x="353.1" y="196.2">IO0</text>
<text x="62.2" y="199.3">CH340C</text>
<text x="380" y="204.9">5K</text>
<text x="391.7" y="204.9">12K</text>
<text x="403.4" y="204.6">12K</text>
<text x="390.4" y="211.5">EN</text>
<text x="378.7" y="216.8">IO0</text>
<text x="403.4" y="221.1">0</text>
<text x="392.7" y="223.4">100nF</text>
<text x="40.1" y="231.3">5.1K</text>
<text x="48.5" y="230.3">USB_DPA6</text>
<text x="48.8" y="232.8">USB_DNA7</text>
<text x="95.8" y="230.3">USB_DN</text>
<text x="95.8" y="232.8">USB_DP</text>
<text x="402.1" y="231.5">IO3</text>
<text x="104.1" y="238.9">5.1K</text>
<text x="169.7" y="259.7">IO48</text>
</g>
<g font-size="2.3">
<text x="358.9" y="20.6" transform="rotate(-90 358.9 20.6)">13</text>
<text x="361.5" y="20.6" transform="rotate(-90 361.5 20.6)">12</text>
<text x="371.3" y="23.9">4</text>
<text x="344.2" y="29">1</text>
<text x="344.2" y="26.4">8</text>
<text x="347.7" y="24.9">DAT0(D0)</text>
<text x="347.7" y="27.5">DAT1(RSV)</text>
<text x="359.9" y="27.9" transform="rotate(-90 359.9 27.9)">GND</text>
<text x="362.5" y="27.9" transform="rotate(-90 362.5 27.9)">GND</text>
<text x="364.2" y="24.9">VDD</text>
<text x="63.9" y="32.9">1</text>
<text x="63.9" y="35.4">2</text>
<text x="66.2" y="34.2">1</text>
<text x="72.2" y="31" transform="rotate(-90 72.2 31)">26</text>
<text x="73.4" y="34.6" transform="rotate(-90 73.4 34.6)">26</text>
<text x="344.2" y="31.5">2</text>
<text x="347.7" y="30">DAT2(RSV)</text>
<text x="347.7" y="32.5">CDDAT3(CS)</text>
<text x="365.8" y="35.1">CD</text>
<text x="371.3" y="34.1">9</text>
<text x="63.9" y="40.5">4</text>
<text x="66.2" y="36.7">2</text>
<text x="66.2" y="39.2">3</text>
<text x="66.2" y="41.8">4</text>
<text x="124.1" y="36.5">1</text>
<text x="124.1" y="39">2</text>
<text x="124.1" y="41.5">3</text>
<text x="126.4" y="37.7">1</text>
<text x="126.4" y="40.3">2</text>
<text x="344.2" y="36.6">3</text>
<text x="344.2" y="39.1">5</text>
<text x="347.7" y="37.6">CMD(DI)</text>
<text x="347.7" y="40.2">CLK(SCLK)</text>
<text x="359.9" y="41.7" transform="rotate(-90 359.9 41.7)">GND</text>
<text x="362.5" y="41.7" transform="rotate(-90 362.5 41.7)">GND</text>
<text x="364.5" y="40.2">VSS</text>
<text x="371.3" y="39.1">6</text>
<text x="63.9" y="45.6">6</text>
<text x="66.2" y="44.3">5</text>
<text x="66.2" y="46.9">6</text>
<text x="124.1" y="44.1">4</text>
<text x="124.1" y="46.6">5</text>
<text x="126.4" y="42.8">3</text>
<text x="126.4" y="45.3">4</text>
<text x="126.4" y="47.9">5</text>
<text x="358.9" y="46.5" transform="rotate(-90 358.9 46.5)">10</text>
<text x="361.5" y="46.5" transform="rotate(-90 361.5 46.5)">11</text>
<text x="63.9" y="48.1">7</text>
<text x="63.9" y="50.7">8</text>
<text x="63.9" y="53.2">9</text>
<text x="66.2" y="49.4">7</text>
<text x="66.2" y="51.9">8</text>
<text x="124.1" y="51.7">7</text>
<text x="126.4" y="50.4">6</text>
<text x="126.4" y="53">7</text>
<text x="62.6" y="55.8">10</text>
<text x="62.6" y="58.3">11</text>
<text x="66.2" y="54.5">9</text>
<text x="66.2" y="57">10</text>
<text x="66.2" y="59.6">11</text>
<text x="124.1" y="54.2">8</text>
<text x="126.4" y="55.5">8</text>
<text x="126.4" y="58">9</text>
<text x="62.6" y="60.8">12</text>
<text x="62.6" y="63.4">13</text>
<text x="62.6" y="65.9">14</text>
<text x="66.2" y="62.1">12</text>
<text x="66.2" y="64.6">13</text>
<text x="122.8" y="61.9">11</text>
<text x="126.4" y="60.6">10</text>
<text x="126.4" y="63.1">11</text>
<text x="126.4" y="65.7">12</text>
<text x="62.6" y="68.5">15</text>
<text x="62.6" y="71">16</text>
<text x="66.2" y="67.2">14</text>
<text x="66.2" y="69.7">15</text>
<text x="122.8" y="69.5">14</text>
<text x="126.4" y="68.2">13</text>
<text x="126.4" y="70.7">14</text>
<text x="62.6" y="73.5">17</text>
<text x="62.6" y="76.1">18</text>
<text x="66.2" y="72.3">16</text>
<text x="66.2" y="74.8">17</text>
<text x="66.2" y="77.3">18</text>
<text x="62.6" y="78.6">19</text>
<text x="62.6" y="81.2">20</text>
<text x="62.6" y="83.7">21</text>
<text x="66.2" y="79.9">19</text>
<text x="66.2" y="82.4">20</text>
<text x="62.6" y="86.2">22</text>
<text x="62.6" y="88.8">23</text>
<text x="66.2" y="85">21</text>
<text x="66.2" y="87.5">22</text>
<text x="347.8" y="87">1</text>
<text x="347.8" y="89.5">2</text>
<text x="350.2" y="88.3">ADJ(GND)</text>
<text x="372.2" y="89.5">4</text>
<text x="62.6" y="91.3">24</text>
<text x="66.2" y="90">23</text>
<text x="66.2" y="92.6">24</text>
<text x="73.4" y="93.7" transform="rotate(-90 73.4 93.7)">25</text>
<text x="347.8" y="92.1">3</text>
<text x="350.2" y="90.8">VOUT(TAB)</text>
<text x="350.2" y="93.3">VIN</text>
<text x="366.7" y="90.8">TAB</text>
<text x="72.2" y="97.3" transform="rotate(-90 72.2 97.3)">25</text>
<text x="184" y="106.3">1</text>
<text x="186.4" y="107.6">GND</text>
<text x="217.5" y="107.6">GND</text>
<text x="217.9" y="103.5">GND</text>
<text x="223.5" y="102.5">41</text>
<text x="223.6" y="106.3">40</text>
<text x="184" y="108.8">2</text>
<text x="184" y="111.4">3</text>
<text x="186.4" y="110.1">3V3</text>
<text x="186.4" y="112.7">EN</text>
<text x="218.9" y="112.7">IO2</text>
<text x="218.9" y="110.1">IO1</text>
<text x="223.6" y="113.9">37</text>
<text x="223.6" y="111.4">38</text>
<text x="223.6" y="108.8">39</text>
<text x="184" y="119">6</text>
<text x="186.4" y="115.2">IO4</text>
<text x="186.4" y="117.7">IO5</text>
<text x="216.5" y="117.7">RXD0</text>
<text x="216.7" y="115.2">TXD0</text>
<text x="223.6" y="119">35</text>
<text x="223.6" y="116.5">36</text>
<text x="184" y="121.5">7</text>
<text x="184" y="124.1">8</text>
<text x="186.4" y="120.3">IO6</text>
<text x="186.4" y="122.8">IO7</text>
<text x="186.4" y="125.4">IO15</text>
<text x="217.6" y="125.4">IO40</text>
<text x="217.6" y="122.8">IO41</text>
<text x="217.6" y="120.3">IO42</text>
<text x="223.6" y="124.1">33</text>
<text x="223.6" y="121.5">34</text>
<text x="394.3" y="123.8">1</text>
<text x="396.7" y="125.1">VSS</text>
<text x="182.7" y="129.2">10</text>
<text x="182.7" y="131.7">11</text>
<text x="184" y="126.6">9</text>
<text x="186.4" y="127.9">IO16</text>
<text x="186.4" y="130.4">IO17</text>
<text x="217.6" y="130.4">IO38</text>
<text x="217.6" y="127.9">IO39</text>
<text x="223.6" y="131.7">30</text>
<text x="223.6" y="129.2">31</text>
<text x="223.6" y="126.6">32</text>
<text x="332.9" y="126.6">1</text>
<text x="332.9" y="129.2">2</text>
<text x="332.9" y="131.7">3</text>
<text x="335.2" y="127.9">VSS</text>
<text x="335.2" y="130.4">VOUT</text>
<text x="394.3" y="126.4">2</text>
<text x="394.3" y="128.9">3</text>
<text x="396.7" y="127.6">VOUT</text>
<text x="396.7" y="130.2">VIN</text>
<text x="182.7" y="134.2">12</text>
<text x="182.7" y="136.8">13</text>
<text x="186.4" y="133">IO18</text>
<text x="186.4" y="135.5">IO8</text>
<text x="217.6" y="135.5">IO36</text>
<text x="217.6" y="133">IO37</text>
<text x="223.6" y="136.8">28</text>
<text x="223.6" y="134.2">29</text>
<text x="335.2" y="133">VIN</text>
<text x="182.7" y="139.3">14</text>
<text x="186.4" y="138.1">IO19</text>
<text x="186.4" y="140.6">IO20</text>
<text x="217.6" y="138.1">IO35</text>
<text x="218.9" y="140.6">IO0</text>
<text x="223.6" y="139.3">27</text>
<text x="191" y="154.2" transform="rotate(-90 191 154.2)">15</text>
<text x="192.3" y="150.5" transform="rotate(-90 192.3 150.5)">IO3</text>
<text x="193.6" y="154.2" transform="rotate(-90 193.6 154.2)">16</text>
<text x="194.8" y="150.5" transform="rotate(-90 194.8 150.5)">IO46</text>
<text x="196.1" y="154.2" transform="rotate(-90 196.1 154.2)">17</text>
<text x="197.4" y="150.5" transform="rotate(-90 197.4 150.5)">IO9</text>
<text x="198.7" y="154.2" transform="rotate(-90 198.7 154.2)">18</text>
<text x="199.9" y="150.5" transform="rotate(-90 199.9 150.5)">IO10</text>
<text x="201.2" y="154.2" transform="rotate(-90 201.2 154.2)">19</text>
<text x="202.5" y="150.5" transform="rotate(-90 202.5 150.5)">IO11</text>
<text x="203.7" y="154.2" transform="rotate(-90 203.7 154.2)">20</text>
<text x="205" y="150.5" transform="rotate(-90 205 150.5)">IO12</text>
<text x="206.3" y="154.2" transform="rotate(-90 206.3 154.2)">21</text>
<text x="207.5" y="150.5" transform="rotate(-90 207.5 150.5)">IO13</text>
<text x="208.8" y="154.2" transform="rotate(-90 208.8 154.2)">22</text>
<text x="210.1" y="150.5" transform="rotate(-90 210.1 150.5)">IO14</text>
<text x="211.4" y="154.2" transform="rotate(-90 211.4 154.2)">23</text>
<text x="212.6" y="150.5" transform="rotate(-90 212.6 150.5)">IO21</text>
<text x="215.2" y="150.5" transform="rotate(-90 215.2 150.5)">IO47</text>
<text x="216.4" y="154.2" transform="rotate(-90 216.4 154.2)">25</text>
<text x="217.7" y="150.5" transform="rotate(-90 217.7 150.5)">IO48</text>
<text x="220.2" y="150.5" transform="rotate(-90 220.2 150.5)">IO45</text>
<text x="383.3" y="164.5">1</text>
<text x="394.7" y="164.5">2</text>
<text x="60.8" y="176.7">1</text>
<text x="60.8" y="179.2">2</text>
<text x="63.2" y="177.9">GND</text>
<text x="74.2" y="177.9">VCC</text>
<text x="80.1" y="179.2">15</text>
<text x="80.1" y="176.7">16</text>
<text x="383.3" y="174.1">1</text>
<text x="394.7" y="174.1">2</text>
<text x="60.8" y="181.7">3</text>
<text x="60.8" y="184.3">4</text>
<text x="63.2" y="180.5">TXD</text>
<text x="63.2" y="183">RXD</text>
<text x="63.2" y="185.6">V3</text>
<text x="73.1" y="185.6">DTR#</text>
<text x="73.2" y="183">RTS#</text>
<text x="73.6" y="180.5">R232</text>
<text x="80.1" y="184.3">13</text>
<text x="80.1" y="181.7">14</text>
<text x="60.8" y="186.8">5</text>
<text x="60.8" y="189.4">6</text>
<text x="60.8" y="191.9">7</text>
<text x="63.2" y="188.1">D+</text>
<text x="63.2" y="190.6">D-</text>
<text x="72.8" y="188.1">DCD#</text>
<text x="75.5" y="190.6">RI#</text>
<text x="80.1" y="191.9">10</text>
<text x="80.1" y="189.4">11</text>
<text x="80.1" y="186.8">12</text>
<text x="60.8" y="194.4">8</text>
<text x="63.2" y="193.2">NC.</text>
<text x="63.2" y="195.7">OUT#</text>
<text x="73" y="193.2">DSR#</text>
<text x="73.2" y="195.7">CTS#</text>
<text x="80.1" y="194.4">9</text>
<text x="58" y="220.3">A1</text>
<text x="61.9" y="221.6">GND</text>
<text x="77.8" y="221.6">GND</text>
<text x="83.9" y="220.3">B12</text>
<text x="58" y="228">A5</text>
<text x="58" y="225.4">A4</text>
<text x="61.9" y="226.7">VBUS</text>
<text x="76.7" y="226.7">VBUS</text>
<text x="83.9" y="225.4">B9</text>
<text x="83.9" y="228">B8</text>
<text x="61.9" y="231.8">DP1</text>
<text x="61.9" y="229.2">CC1</text>
<text x="76.9" y="229.2">SUB2</text>
<text x="78.3" y="231.8">DN2</text>
<text x="83.9" y="230.5">B7</text>
<text x="83.9" y="233">B6</text>
<text x="58" y="238.1">A9</text>
<text x="58" y="235.6">A8</text>
<text x="61.9" y="239.4">VBUS</text>
<text x="61.9" y="236.9">SUB1</text>
<text x="61.9" y="234.3">DN1</text>
<text x="76.7" y="239.4">VBUS</text>
<text x="78.3" y="236.9">CC2</text>
<text x="78.4" y="234.3">DP2</text>
<text x="83.9" y="235.6">B5</text>
<text x="83.9" y="238.1">B4</text>
<text x="56.8" y="243.2">A12</text>
<text x="61.9" y="244.5">GND</text>
<text x="77.8" y="244.5">GND</text>
<text x="83.9" y="243.2">B1</text>
<text x="67.8" y="250.4" transform="rotate(-90 67.8 250.4)">1</text>
<text x="69.1" y="248.1" transform="rotate(-90 69.1 248.1)">EP</text>
<text x="70.4" y="250.4" transform="rotate(-90 70.4 250.4)">2</text>
<text x="71.7" y="248.1" transform="rotate(-90 71.7 248.1)">EP</text>
<text x="72.9" y="250.4" transform="rotate(-90 72.9 250.4)">3</text>
<text x="74.2" y="248.1" transform="rotate(-90 74.2 248.1)">EP</text>
<text x="75.5" y="250.4" transform="rotate(-90 75.5 250.4)">4</text>
<text x="76.7" y="248.1" transform="rotate(-90 76.7 248.1)">EP</text>
<text x="180.7" y="260">3</text>
<text x="180.7" y="262.5">4</text>
<text x="183.1" y="261.2">DI</text>
<text x="183.1" y="263.8">VDD</text>
<text x="188.8" y="261.2">GND</text>
<text x="190.4" y="263.8">DO</text>
<text x="194.9" y="262.5">1</text>
<text x="194.9" y="260">2</text>
</g>
</svg>
